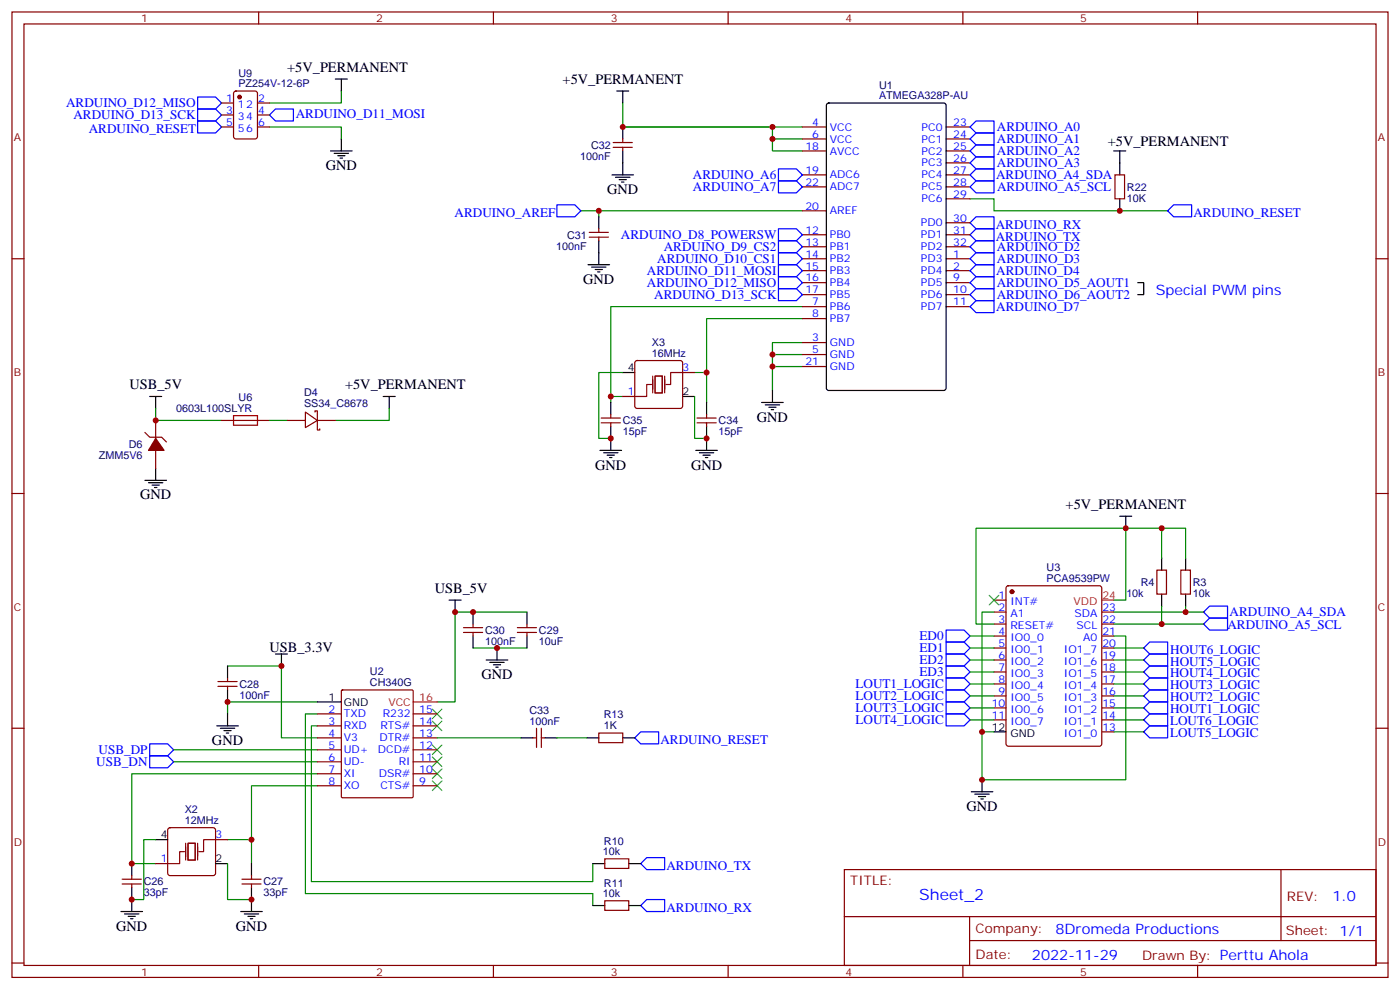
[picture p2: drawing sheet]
<svg xmlns="http://www.w3.org/2000/svg" width="412mm" height="292mm" viewBox="0 0 412 292" stroke-linecap="round" stroke-linejoin="round" font-family="sans-serif">
<g fill="none" stroke="#870000" stroke-width=".35">
<path d="M3.5 3.5h405.4v284.4h-405.4zM7.1 7.1h398.2v277.2h-398.2zM76.2 3.5v3.6M145.3 3.5v3.6M214.5 3.5v3.6M283.6 3.5v3.6M352.8 3.5v3.6M65.3 37.4h3.5M65.3 30.3h3.5M65.3 33.9h3.5M69 27l.5-.2h5.6l.7 .4v13l-.4 .7h-5.9l-.7-.4v-13zM75.8 37.4h3.6"/>
<path d="M75.8 30.3h3.6M75.8 33.9h3.6M236.4 37.4h7M278.7 37.4h7.1M180.6 42h5.7M180.6 43.4h5.7M183.4 40.9v1.1M183.4 43.4v1.1M236.4 40.9h7M236.4 44.5h7M236.4 51.5h7M236.4 55h7"/>
<path d="M278.7 40.9h7.1M278.7 44.5h7.1M278.7 51.5h7.1M278.7 55h7.1M278.7 48h7.1M278.7 58.6h7.1M328.4 51.5h2.9v7.1h-2.9zM3.5 76.2h3.6M173.6 68.4h5.6M173.6 69.9h5.6M176.4 67.4v1M176.4 69.9v1"/>
<path d="M236.4 76.2h7M236.4 62.1h7M236.4 69.1h7M236.4 72.7h7M236.4 79.7h7M278.7 76.2h7.1M278.7 69.1h7.1M278.7 72.7h7.1M278.7 79.7h7.1M278.7 65.6h7.1M405.3 76.2h3.6M236.4 83.3h7"/>
<path d="M236.4 86.8h7M236.4 90.3h7M236.4 93.8h7M278.7 83.3h7.1M278.7 86.8h7.1M278.7 90.3h7.1M183.4 116.8h3.6M187.2 106.4l.5-.2h12.7l.5 .2 .2 .5v12.7l-.3 .5-.4 .2h-12.7l-.5-.2-.2-.5v-12.7zM201.1 109.7h3.5M236.4 100.9h7M236.4 104.4h7M236.4 108h7"/>
<path d="M42.7 127.4l1.4 1.4h3.5l1.4 1.4M45.9 123.8v5.3M45.9 132.6v5.3M65.3 123.8h14.1M84.7 123.8h5.3M90 121.4l3.5 2.4-3.5 2.1zM92.8 121.4v-.4h.7v2.8M93.5 123.8v2.8h.7v-.3M93.5 123.8h5.3M177.1 124.5h5.6M177.1 123.1h5.6M179.9 122.1v1"/>
<path d="M179.9 124.5v1.1M205.3 124.5h5.7M205.3 123.1h5.7M208.1 122.1v1M208.1 124.5v1.1M3.5 145.3h3.6M405.3 145.3h3.6M292.8 176.7h3.5M296.6 172.7l.4-.2h26.8l.7 .4 .1 46.2-.5 .6-27.1 .1-.6-.5-.1-46.1zM340.8 167.9h2.8v7.1h-2.8zM347.8 167.9h2.9v7.1h-2.9zM67 199.7v1"/>
<path d="M136.5 184.9h5.7M136.5 186.3h5.7M139.3 183.8v1.1M139.3 186.3v1M152.4 184.9h5.6M152.4 186.3h5.6M155.2 183.8v1.1M155.2 186.3v1M292.8 180.3h3.5M292.8 183.8h3.5M292.8 187.3h3.5M292.8 190.9h3.5"/>
<path d="M292.8 194.4h3.5M292.8 197.9h3.5M324.6 180.3h3.5M324.6 183.8h3.5M324.6 187.3h3.5M324.6 190.9h3.5M324.6 194.4h3.5M324.6 197.9h3.5M3.5 214.5h3.6M64.2 200.7h5.6M64.2 202.1h5.6M67 202.1v1.1"/>
<path d="M93.5 217.3h7M93.5 210.3h7M93.5 213.8h7M100.6 203.4l.3-.2h20.5l.3 .2v31.2l-.2 .3h-20.6l-.3-.1zM121.7 217.3h7.1M121.7 210.3h7.1M121.7 213.8h7.1M157 217.3h1M158 214.5v5.6M159.5 214.5v5.6M159.5 217.3h1M176.4 215.9h7v2.8h-7z"/>
<path d="M292.8 201.4h3.5M292.8 205h3.5M292.8 208.5h3.5M292.8 212h3.5M324.6 201.4h3.5M324.6 205h3.5M324.6 208.5h3.5M324.6 212h3.5M324.6 215.5h3.5M405.3 214.5h3.6M93.5 220.8h7M93.5 224.4h7"/>
<path d="M93.5 227.9h7M93.5 231.4h7M121.7 220.8h7.1M121.7 224.4h7.1M121.7 227.9h7.1M121.7 231.4h7.1M36 258.9h5.6M38.8 257.9v1M45.9 254.4h3.5M49.6 244l.5-.2h12.7l.5 .2 .2 .5v12.7l-.2 .5-.5 .2h-12.7l-.5-.3-.2-.4v-12.7zM63.5 247.3h3.5M71.3 258.9h5.6"/>
<path d="M74.1 257.9v1M178.2 252.9h7v2.9h-7zM248.7 256.1h156.6v28.2h-156.6zM377.3 256.1v20.9M36 260.4h5.6M38.8 260.4v1M71.3 260.4h5.6M74.1 260.4v1M178.2 265.3h7v2.8h-7zM248.7 270h156.5M285.6 277h119.6M285.6 270v14.1"/>
<path d="M3.5 283.6h3.6M76.2 284.3v3.6M145.3 284.3v3.6M214.5 284.3v3.6M283.6 284.3v3.6M352.8 284.3v3.6M405.3 283.6h3.6"/>
</g>
<g fill="none" stroke="#00f" stroke-width=".35">
<path d="M58.2 32.1h5.3l1.8 1.8-1.8 1.7h-5.3zM58.2 28.6h5.3l1.8 1.7-1.8 1.8h-5.3zM58.2 35.6h5.3l1.8 1.8-1.8 1.8h-5.3zM79.4 33.9l1.7-1.8h5.3v3.5h-5.3zM287.5 35.6h5.3v3.6h-5.3l-1.7-1.8zM229.3 49.7h5.3l1.8 1.8-1.8 1.8h-5.3zM229.3 53.3h5.3l1.8 1.7-1.8 1.8h-5.3zM285.8 48l1.7-1.8h5.3v3.5h-5.3zM285.8 40.9l1.7-1.7h5.3v3.5h-5.3zM287.5 53.3h5.3v3.5h-5.3l-1.7-1.8zM287.5 49.7h5.3v3.6h-5.3l-1.7-1.8zM287.5 42.7h5.3v3.5h-5.3l-1.7-1.7z"/>
<path d="M164 60.3h5.3l1.8 1.8-1.8 1.8h-5.3zM229.3 67.4h5.3l1.8 1.7-1.8 1.8h-5.3zM229.3 70.9h5.3l1.8 1.8-1.8 1.7h-5.3zM229.3 74.4h5.3l1.8 1.8-1.8 1.8h-5.3zM229.3 78h5.3l1.8 1.7-1.8 1.8h-5.3zM285.8 79.7l1.7-1.7h5.3v3.5h-5.3zM285.8 72.7l1.7-1.8h5.3v3.5h-5.3zM287.5 67.4h5.3v3.5h-5.3l-1.7-1.8zM287.5 63.9h5.3v3.5h-5.3l-1.7-1.8zM287.5 74.4h5.3v3.6h-5.3l-1.7-1.8zM345.7 60.3h5.3v3.6h-5.3l-1.7-1.8zM229.3 85h5.3l1.8 1.8-1.8 1.7h-5.3z"/>
<path d="M229.3 81.5h5.3l1.8 1.8-1.8 1.7h-5.3zM285.8 90.3l1.7-1.8h5.3v3.6h-5.3zM285.8 86.8l1.7-1.8h5.3v3.5h-5.3zM287.5 81.5h5.3v3.5h-5.3l-1.7-1.7zM278.7 199.7h5.3l1.8 1.7-1.8 1.8h-5.3zM278.7 192.6h5.3l1.8 1.8-1.8 1.7h-5.3zM278.7 196.1h5.3l1.8 1.8-1.8 1.8h-5.3zM278.7 189.1h5.3l1.8 1.8-1.8 1.7h-5.3zM278.7 185.6h5.3l1.8 1.7-1.8 1.8h-5.3zM336.9 197.9l1.8-1.8h5.3v3.6h-5.3zM338.7 189.1h5.3v3.5h-5.3l-1.8-1.7zM338.7 192.6h5.3v3.5h-5.3l-1.8-1.7z"/>
<path d="M338.7 199.7h5.3v3.5h-5.3l-1.8-1.8zM354.5 180.3l1.8-1.8h5.3v3.5h-5.3zM356.3 182h5.3v3.6h-5.3l-1.8-1.8zM44.1 219.1h5.3l1.8 1.7-1.8 1.8h-5.3zM188.7 215.5h5.3v3.6h-5.3l-1.7-1.8zM278.7 210.3h5.3l1.8 1.7-1.8 1.8h-5.3zM278.7 206.7h5.3l1.8 1.8-1.8 1.8h-5.3zM278.7 203.2h5.3l1.8 1.8-1.8 1.7h-5.3zM336.9 212l1.8-1.7h5.3v3.5h-5.3zM336.9 208.5l1.8-1.8h5.3v3.6h-5.3zM338.7 213.8h5.3v3.5h-5.3l-1.8-1.8zM338.7 203.2h5.3v3.5h-5.3l-1.8-1.7z"/>
<path d="M44.1 222.6h5.3l1.8 1.8-1.8 1.7h-5.3zM190.5 252.6h5.3v3.5h-5.3l-1.8-1.7zM188.7 266.7l1.8-1.8h5.3v3.6h-5.3z"/>
</g>
<g fill="none" stroke="#008700" stroke-width=".35">
<path d="M79.4 37.4h21.1v3.5M100.5 26.8v3.5h-21.1M183.4 30.3v7.1h44.1v3.5h8.9M183.4 37.4h53M227.5 40.9v3.6h8.9M285.8 58.6h7v3.5h51.2M171.1 62.1h5.3M236.4 62.1h-60v1.8M236.4 93.8h-28.3v15.9M236.4 90.3h-56.5v26.5M183.4 116.8h-3.5v1.7M183.4 109.7h-7v19.4h3.5"/>
<path d="M204.6 109.7h3.5v8.8M204.6 116.8v12.3h3.5M227.5 108h8.9M227.5 104.4h8.9M236.4 100.9h-8.9v14.1M45.9 120.3v3.5h19.4M79.4 123.8h5.3M114.7 120.3v3.5h-15.9M331.6 155.6h17.6v8.8M342.2 155.6v8.8M328.1 176.7h3.5v-21.1h-44.1v28.2h5.3M342.2 178.5v5.3"/>
<path d="M349.2 178.5v1.8M67 196.1h15.9v21.2h10.6M139.3 190.9h15.9M155.2 180.3h-21.1v26.4h-5.3M285.8 190.9h7M285.8 197.9h7M285.8 194.4h7M285.8 187.3h7M292.8 180.3h-3.5v49.4h42.3v-42.4h-3.5M328.1 190.9h8.8M328.1 197.9h8.8M328.1 194.4h8.8"/>
<path d="M328.1 180.3h26.4M328.1 183.8h26.4M93.5 210.3h-3.5v52.9h84.6v3.5M93.5 213.8h-1.8v45.8h82.9v-5.2M93.5 206.7h-26.5v3.6M128.8 217.3h24.7M164 217.3h8.9M285.8 212h7M285.8 208.5h7M285.8 205h7M285.8 201.4h7M289.3 215.5h3.5"/>
<path d="M328.1 212h8.8M328.1 208.5h8.8M328.1 205h8.8M328.1 201.4h8.8M328.1 215.5h8.8M51.2 224.4h42.3M51.2 220.8h42.3M93.5 231.4h-19.4v15.9h-7.1M93.5 227.9h-54.7v26.5h7.1M45.9 247.3h-3.6v17.6h-3.5M67 254.4v10.5h7.1M74.1 247.3v7.1"/>
</g>
<g fill="none" stroke="#000" stroke-width=".35">
<path d="M98.8 23.3h3.5M100.5 23.3v3.5M181.7 26.8h3.5M183.4 26.8v3.5M183.4 37.4v3.5M243.7 30.5l.4-.2h33.9l.6 .5 .1 83.5-.5 .7h-34.1l-.6-.5-.1-83.5zM97.4 44.5h6.3M98.4 45.2h4.3M99.5 45.9h2.1M100.2 46.6h.7M100.5 40.9v3.6M180.3 51.5h6.3"/>
<path d="M181.3 52.2h4.3M182.4 52.9h2.1M183.1 53.6h.7M183.4 44.5v7M328.1 44.5h3.5M329.8 44.5v7M329.8 58.6v3.5M173.2 78h6.4M174.3 78.7h4.2M175.3 79.4h2.1M176.4 63.9v3.5M176.4 70.9v7.1"/>
<path d="M176 80.1h.7M335.1 83.3h1.8v3.5h-1.8M44.1 116.8h3.5M45.9 116.8v3.5M112.9 116.8h3.5M114.7 116.8v3.5M179.9 118.5v3.6M183.4 109.7h3.6M201.1 116.8h3.5M208.1 118.5v3.6M224.4 118.5h6.3M225.4 119.2h4.3"/>
<path d="M226.5 119.9h2.1M227.5 115v3.5M45.9 137.9v3.6M176.7 132.6h6.4M177.8 133.3h4.2M178.9 134.1h2.1M179.6 134.8h.7M179.9 125.6v7M205 132.6h6.3M206 133.3h4.3M207.1 134.1h2.1M207.8 134.8h.7"/>
<path d="M208.1 125.6v7M227.2 120.7h.7M42.7 141.5h6.3M43.7 142.2h4.3M44.8 142.9h2.1M45.5 143.6h.7M329.8 152h3.6M331.6 152v3.6M132.3 176.7h3.5M134.1 176.7v3.6M342.2 164.4v3.5M342.2 175v3.5"/>
<path d="M349.2 164.4v3.5M349.2 175v3.5M67 196.1v3.6M81.1 192.6h3.6M82.9 192.6v3.5M139.3 180.3v3.5M139.3 187.3v3.6M143.2 194.4h6.4M144.3 195.1h4.2M145.3 195.8h2.2M146 196.5h.8M146.4 190.9v3.5"/>
<path d="M155.2 180.3v3.5M155.2 187.3v3.6M63.9 213.8h6.3M64.9 214.5h4.2M66 215.2h2.1M66.7 215.9h.7M67 203.2v3.5M67 210.3v3.5M93.5 206.7h7M153.5 217.3h3.5M160.5 217.3h3.5M172.9 217.3h3.5"/>
<path d="M183.4 217.3h3.6M292.8 215.5h3.5M286.1 233.2h6.4M287.2 233.9h4.2M288.2 234.6h2.1M288.9 235.3h.7M289.3 229.7v3.5M38.8 254.4v3.5M45.9 247.3h3.5M63.5 254.4h3.5M74.1 254.4v3.5M174.6 254.4h3.6"/>
<path d="M185.2 254.4h3.5M35.6 268.5h6.4M36.7 269.2h4.2M37.7 269.9h2.2M38.5 270.6h.7M38.8 261.4v7.1M70.9 268.5h6.4M72 269.2h4.2M73 269.9h2.1M73.7 270.6h.7M74.1 261.4v7.1M174.6 266.7h3.6"/>
<path d="M185.2 266.7h3.5"/>
</g>
<path d="M191.9 113.2h-1.4v3.6h-3.5M192.3 110.8v4.9M193 110.8h2.1v4.9h-2.1zM195.8 110.8v4.9M201.1 109.7h-3.5v3.5h-1.5M54.3 250.8h-1.4v3.6h-3.5M54.7 248.4v4.9M55.4 248.4h2.1v4.9h-2.1zM58.2 248.4v4.9M63.5 247.3h-3.5v3.5h-1.4" fill="none" stroke="#870012" stroke-width=".35"/>
<g fill="none" stroke="#3c3" stroke-width=".35">
<path d="M291.4 175.3l2.8 2.9M294.2 175.3l-2.8 2.9M127.4 219.4l2.8 2.8M127.4 212.4l2.8 2.8M127.4 208.8l2.8 2.9M130.2 219.4l-2.8 2.8M130.2 212.4l-2.8 2.8M130.2 208.8l-2.8 2.9M127.4 230l2.8 2.8M127.4 226.5l2.8 2.8M127.4 223l2.8 2.8M130.2 230l-2.8 2.8"/>
<path d="M130.2 226.5l-2.8 2.8M130.2 223l-2.8 2.8"/>
</g>
<path d="M324.6 176.7h3.5M121.7 206.7h7.1" fill="none" stroke="#f00" stroke-width=".35"/>
<g fill="#870000" stroke="#870000" stroke-width=".35">
<path d="M45.9 129.1l2.4 3.5h-4.6z"/>
<circle cx="298.1" cy="174.3" r=".53"/>
<circle cx="70.6" cy="28.6" r=".53"/>
</g>
<path d="M68.8 122.4h7v2.8h-7z" fill="none" stroke="#a10000" stroke-width=".35"/>
<g fill="#c00">
<circle cx="208.1" cy="109.7" r=".88"/>
<circle cx="329.8" cy="62.1" r=".88"/>
<circle cx="183.4" cy="37.4" r=".88"/>
<circle cx="227.5" cy="107.9" r=".88"/>
<circle cx="227.5" cy="104.4" r=".88"/>
<circle cx="227.5" cy="37.4" r=".88"/>
<circle cx="227.5" cy="40.9" r=".88"/>
<circle cx="179.9" cy="116.8" r=".88"/>
<circle cx="176.4" cy="62.1" r=".88"/>
<circle cx="134.1" cy="180.3" r=".88"/>
<circle cx="38.8" cy="254.4" r=".88"/>
<circle cx="67" cy="206.7" r=".88"/>
<circle cx="139.3" cy="180.3" r=".88"/>
<circle cx="74.1" cy="247.3" r=".88"/>
<circle cx="82.9" cy="196.1" r=".88"/>
<circle cx="45.9" cy="123.8" r=".88"/>
<circle cx="289.3" cy="215.5" r=".88"/>
<circle cx="289.3" cy="229.7" r=".88"/>
<circle cx="331.6" cy="155.6" r=".88"/>
<circle cx="349.3" cy="180.3" r=".88"/>
<circle cx="342.2" cy="183.8" r=".88"/>
<circle cx="342.2" cy="155.6" r=".88"/>
<circle cx="208.1" cy="129.1" r=".88"/>
<circle cx="179.9" cy="129.1" r=".88"/>
<circle cx="146.4" cy="190.9" r=".88"/>
<circle cx="38.8" cy="264.9" r=".88"/>
<circle cx="74.1" cy="264.9" r=".88"/>
</g>
<text font-size="4.6" fill="#00f" x="270.8" y="265.1">Sheet_2</text>
<g font-size="4.2">
<text x="84.6" y="21.1">+5V_PERMANENT</text>
<text x="165.7" y="24.7">+5V_PERMANENT</text>
<text x="326.3" y="43">+5V_PERMANENT</text>
<text x="96" y="50.1">GND</text>
<text x="178.9" y="57.2">GND</text>
<text x="171.8" y="83.6">GND</text>
<text x="38.1" y="114.6">USB_5V</text>
<text x="101.6" y="114.6">+5V_PERMANENT</text>
<text x="223" y="124.2">GND</text>
<text x="175.3" y="138.3">GND</text>
<text x="203.6" y="138.3">GND</text>
<text x="41.3" y="147.1">GND</text>
<text x="313.9" y="149.9">+5V_PERMANENT</text>
<text x="128.1" y="174.6">USB_5V</text>
<text x="79.4" y="191.9">USB_3.3V</text>
<text x="141.8" y="200">GND</text>
<text x="62.4" y="219.4">GND</text>
<text x="284.7" y="238.8">GND</text>
<text x="34.2" y="274.1">GND</text>
<text x="69.5" y="274.1">GND</text>
</g>
<g font-size="4.2" fill="#00f">
<text x="340.4" y="86.8">Special PWM pins</text>
<text x="392.5" y="265.4">1.0</text>
<text x="310.9" y="274.9">8Dromeda Productions</text>
<text x="304" y="282.7">2022-11-29</text>
</g>
<g font-size="3.9" fill="#00f">
<text x="19.5" y="31.6">ARDUINO_D12_MISO</text>
<text x="21.6" y="35.1">ARDUINO_D13_SCK</text>
<text x="87.1" y="34.9">ARDUINO_D11_MOSI</text>
<text x="26.1" y="39.2">ARDUINO_RESET</text>
<text x="293.6" y="38.6">ARDUINO_A0</text>
<text x="293.6" y="45.6">ARDUINO_A2</text>
<text x="293.6" y="42.1">ARDUINO_A1</text>
<text x="204.1" y="52.8">ARDUINO_A6</text>
<text x="293.4" y="52.7">ARDUINO_A4_SDA</text>
<text x="293.6" y="49.2">ARDUINO_A3</text>
<text x="204.1" y="56.3">ARDUINO_A7</text>
<text x="293.7" y="56.2">ARDUINO_A5_SCL</text>
<text x="133.9" y="63.9">ARDUINO_AREF</text>
<text x="351.5" y="63.9">ARDUINO_RESET</text>
<text x="182.9" y="70.4">ARDUINO_D8_POWERSW</text>
<text x="293.3" y="70.9">ARDUINO_TX</text>
<text x="293.3" y="67.4">ARDUINO_RX</text>
<text x="193.6" y="77.5">ARDUINO_D10_CS1</text>
<text x="195.5" y="73.9">ARDUINO_D9_CS2</text>
<text x="293.6" y="77.4">ARDUINO_D3</text>
<text x="293.6" y="73.9">ARDUINO_D2</text>
<text x="190.6" y="81">ARDUINO_D11_MOSI</text>
<text x="293.5" y="80.9">ARDUINO_D4</text>
<text x="190.6" y="84.5">ARDUINO_D12_MISO</text>
<text x="192.7" y="88.1">ARDUINO_D13_SCK</text>
<text x="293.6" y="84.6">ARDUINO_D5_AOUT1</text>
<text x="293.6" y="88.1">ARDUINO_D6_AOUT2</text>
<text x="293.5" y="91.5">ARDUINO_D7</text>
<text x="361.5" y="185.1">ARDUINO_A5_SCL</text>
<text x="362.2" y="181.5">ARDUINO_A4_SDA</text>
<text x="270.9" y="188.5">ED0</text>
<text x="270.9" y="195.6">ED2</text>
<text x="270.9" y="192.1">ED1</text>
<text x="344.7" y="192.5">HOUT6_LOGIC</text>
<text x="344.7" y="196">HOUT5_LOGIC</text>
<text x="252" y="202.6">LOUT1_LOGIC</text>
<text x="270.9" y="199.1">ED3</text>
<text x="344.7" y="199.5">HOUT4_LOGIC</text>
<text x="344.7" y="203">HOUT3_LOGIC</text>
<text x="252" y="209.7">LOUT3_LOGIC</text>
<text x="252" y="206.2">LOUT2_LOGIC</text>
<text x="344.7" y="206.6">HOUT2_LOGIC</text>
<text x="252" y="213.2">LOUT4_LOGIC</text>
<text x="344.7" y="213.6">LOUT6_LOGIC</text>
<text x="344.7" y="210.1">HOUT1_LOGIC</text>
<text x="194.6" y="219.1">ARDUINO_RESET</text>
<text x="344.7" y="217.2">LOUT5_LOGIC</text>
<text x="28.4" y="225.5">USB_DN</text>
<text x="29" y="222">USB_DP</text>
<text x="196.3" y="256.1">ARDUINO_TX</text>
<text x="196.3" y="268.5">ARDUINO_RX</text>
</g>
<g font-size="3.9" fill="#800">
<text x="250.5" y="260.7">TITLE:</text>
<text x="379.1" y="265.4">REV:</text>
<text x="287.4" y="274.9">Company:</text>
<text x="378.7" y="275.5">Sheet: 1/1</text>
<text x="287.4" y="282.6">Date:</text>
<text x="336.4" y="282.7">Drawn By: Perttu Ahola</text>
</g>
<g font-size="3.2" fill="#800">
<text x="41.6" y="6.5">1</text>
<text x="110.8" y="6.5">2</text>
<text x="179.9" y="6.5">3</text>
<text x="249.1" y="6.5">4</text>
<text x="318.2" y="6.5">5</text>
<text x="4.1" y="41.6">A</text>
<text x="405.9" y="41.6">A</text>
<text x="4.1" y="110.8">B</text>
<text x="405.9" y="110.8">B</text>
<text x="4.1" y="179.9">C</text>
<text x="405.9" y="179.9">C</text>
<text x="4.1" y="249.1">D</text>
<text x="405.9" y="249.1">D</text>
<text x="41.6" y="287.3">1</text>
<text x="110.8" y="287.3">2</text>
<text x="179.9" y="287.3">3</text>
<text x="249.1" y="287.3">4</text>
<text x="318.2" y="287.3">5</text>
</g>
<g font-size="3.2" fill="#000080">
<text x="70.2" y="22.5">U9</text>
<text x="70.2" y="25.8">PZ254V-12-6P</text>
<text x="258.9" y="29.3">ATMEGA328P-AU</text>
<text x="258.9" y="26.1">U1</text>
<text x="170.9" y="47">100nF</text>
<text x="174.1" y="43.8">C32</text>
<text x="332" y="59.4">10K</text>
<text x="332" y="56.2">R22</text>
<text x="167" y="70.3">C31</text>
<text x="163.9" y="73.5">100nF</text>
<text x="192" y="101.9">X3</text>
<text x="192" y="105.1">16MHz</text>
<text x="70.3" y="118.2">U6</text>
<text x="89.6" y="119.9">SS34_C8678</text>
<text x="89.6" y="116.7">D4</text>
<text x="51.9" y="121.4">0603L100SLYR</text>
<text x="183.4" y="125">C35</text>
<text x="211.7" y="125">C34</text>
<text x="183.4" y="128.2">15pF</text>
<text x="211.7" y="128.2">15pF</text>
<text x="29.1" y="135.2">ZMM5V6</text>
<text x="37.9" y="132">D6</text>
<text x="308.3" y="171.4">PCA9539PW</text>
<text x="308.3" y="168.3">U3</text>
<text x="336" y="172.6">R4</text>
<text x="351.4" y="172.6">R3</text>
<text x="331.8" y="175.8">10k</text>
<text x="351.4" y="175.8">10k</text>
<text x="142.9" y="189.9">100nF</text>
<text x="142.9" y="186.7">C30</text>
<text x="158.7" y="189.9">10uF</text>
<text x="158.7" y="186.7">C29</text>
<text x="70.6" y="202.6">C28</text>
<text x="109" y="202.1">CH340G</text>
<text x="109" y="198.7">U2</text>
<text x="70.6" y="205.8">100nF</text>
<text x="155.9" y="210.2">C33</text>
<text x="156" y="213.4">100nF</text>
<text x="177.8" y="214.8">1K</text>
<text x="177.8" y="211.6">R13</text>
<text x="54.4" y="239.5">X2</text>
<text x="54.4" y="242.7">12MHz</text>
<text x="177.6" y="251.9">10k</text>
<text x="177.9" y="248.8">R10</text>
<text x="42.3" y="260.8">C26</text>
<text x="77.6" y="260.8">C27</text>
<text x="177.9" y="261.1">R11</text>
<text x="42.3" y="264">33pF</text>
<text x="77.6" y="264">33pF</text>
<text x="177.6" y="264.2">10k</text>
</g>
<g font-size="3.2" fill="#00f">
<text x="66.6" y="30">1</text>
<text x="76" y="30">2</text>
<text x="66.6" y="33.5">3</text>
<text x="70.1" y="31.8">12</text>
<text x="70.1" y="35.3">34</text>
<text x="76" y="33.5">4</text>
<text x="66.6" y="37">5</text>
<text x="70.1" y="38.8">56</text>
<text x="76" y="37">6</text>
<text x="239.3" y="37">4</text>
<text x="239.3" y="40.6">6</text>
<text x="244.5" y="38.5">VCC</text>
<text x="244.5" y="42">VCC</text>
<text x="271.5" y="38.5">PC0</text>
<text x="271.5" y="42">PC1</text>
<text x="280.8" y="37">23</text>
<text x="280.8" y="40.6">24</text>
<text x="237.3" y="44.1">18</text>
<text x="244.5" y="45.5">AVCC</text>
<text x="271.5" y="45.5">PC2</text>
<text x="280.8" y="44.1">25</text>
<text x="280.8" y="47.6">26</text>
<text x="237.3" y="51.2">19</text>
<text x="244.5" y="52.6">ADC6</text>
<text x="271.5" y="49">PC3</text>
<text x="271.5" y="52.6">PC4</text>
<text x="280.8" y="51.2">27</text>
<text x="237.3" y="54.7">22</text>
<text x="244.5" y="56.1">ADC7</text>
<text x="271.5" y="56.1">PC5</text>
<text x="271.5" y="59.6">PC6</text>
<text x="280.8" y="54.7">28</text>
<text x="280.8" y="58.2">29</text>
<text x="237.3" y="61.7">20</text>
<text x="244.5" y="63.1">AREF</text>
<text x="280.8" y="65.3">30</text>
<text x="237.3" y="68.8">12</text>
<text x="244.5" y="70.2">PB0</text>
<text x="271.3" y="66.7">PD0</text>
<text x="271.3" y="70.2">PD1</text>
<text x="280.8" y="68.8">31</text>
<text x="237.3" y="72.3">13</text>
<text x="237.3" y="75.8">14</text>
<text x="244.5" y="73.7">PB1</text>
<text x="244.5" y="77.3">PB2</text>
<text x="271.3" y="73.7">PD2</text>
<text x="271.3" y="77.3">PD3</text>
<text x="280.8" y="72.3">32</text>
<text x="280.8" y="75.8">1</text>
<text x="237.3" y="79.4">15</text>
<text x="237.3" y="82.9">16</text>
<text x="244.5" y="80.8">PB3</text>
<text x="271.3" y="80.8">PD4</text>
<text x="280.8" y="79.4">2</text>
<text x="280.8" y="82.9">9</text>
<text x="237.3" y="86.4">17</text>
<text x="239.3" y="90">7</text>
<text x="244.5" y="84.3">PB4</text>
<text x="244.5" y="87.8">PB5</text>
<text x="271.3" y="84.3">PD5</text>
<text x="271.3" y="87.8">PD6</text>
<text x="280.8" y="86.4">10</text>
<text x="280.8" y="90">11</text>
<text x="239.3" y="93.5">8</text>
<text x="244.5" y="91.4">PB6</text>
<text x="244.5" y="94.9">PB7</text>
<text x="271.3" y="91.4">PD7</text>
<text x="239.3" y="100.5">3</text>
<text x="244.5" y="102">GND</text>
<text x="237.3" y="107.6">21</text>
<text x="239.3" y="104.1">5</text>
<text x="244.5" y="105.5">GND</text>
<text x="201.1" y="109.4">3</text>
<text x="244.5" y="109">GND</text>
<text x="185" y="116.4">1</text>
<text x="294.1" y="176.4">1</text>
<text x="294.1" y="179.9">2</text>
<text x="297.6" y="178.2">INT#</text>
<text x="324.7" y="179.9">23</text>
<text x="294.1" y="183.4">3</text>
<text x="297.6" y="181.7">A1</text>
<text x="297.6" y="185.2">RESET#</text>
<text x="316.5" y="181.7">SDA</text>
<text x="317.1" y="185.2">SCL</text>
<text x="324.7" y="183.4">22</text>
<text x="294.1" y="187">4</text>
<text x="294.1" y="190.5">5</text>
<text x="297.6" y="188.7">IO0_0</text>
<text x="319.1" y="188.7">A0</text>
<text x="324.7" y="190.5">20</text>
<text x="324.7" y="187">21</text>
<text x="294.1" y="194">6</text>
<text x="294.1" y="197.6">7</text>
<text x="297.6" y="192.3">IO0_1</text>
<text x="297.6" y="195.8">IO0_2</text>
<text x="313.4" y="195.8">IO1_6</text>
<text x="313.4" y="192.3">IO1_7</text>
<text x="324.7" y="197.6">18</text>
<text x="324.7" y="194">19</text>
<text x="294.1" y="201.1">8</text>
<text x="297.6" y="199.3">IO0_3</text>
<text x="297.6" y="202.8">IO0_4</text>
<text x="313.4" y="202.8">IO1_4</text>
<text x="313.4" y="199.3">IO1_5</text>
<text x="324.7" y="201.1">17</text>
<text x="96.8" y="209.9">2</text>
<text x="123.5" y="209.9">15</text>
<text x="292.1" y="208.1">10</text>
<text x="294.1" y="204.6">9</text>
<text x="297.6" y="206.4">IO0_5</text>
<text x="297.6" y="209.9">IO0_6</text>
<text x="313.4" y="209.9">IO1_2</text>
<text x="313.4" y="206.4">IO1_3</text>
<text x="324.7" y="208.1">15</text>
<text x="324.7" y="204.6">16</text>
<text x="96.8" y="213.4">3</text>
<text x="101.2" y="211.3">TXD</text>
<text x="101.2" y="214.8">RXD</text>
<text x="112.1" y="214.8">RTS#</text>
<text x="112.7" y="211.3">R232</text>
<text x="123.5" y="213.4">14</text>
<text x="292.1" y="211.7">11</text>
<text x="297.6" y="213.4">IO0_7</text>
<text x="313.4" y="213.4">IO1_1</text>
<text x="324.7" y="215.2">13</text>
<text x="324.7" y="211.7">14</text>
<text x="96.8" y="217">4</text>
<text x="96.8" y="220.5">5</text>
<text x="101.2" y="218.4">V3</text>
<text x="101.2" y="221.9">UD+</text>
<text x="111.3" y="221.9">DCD#</text>
<text x="111.8" y="218.4">DTR#</text>
<text x="123.5" y="220.5">12</text>
<text x="123.5" y="217">13</text>
<text x="313.4" y="217">IO1_0</text>
<text x="96.8" y="224">6</text>
<text x="96.8" y="227.5">7</text>
<text x="101.2" y="225.4">UD-</text>
<text x="117.5" y="225.4">RI</text>
<text x="123.5" y="227.5">10</text>
<text x="123.5" y="224">11</text>
<text x="96.8" y="231.1">8</text>
<text x="101.2" y="229">XI</text>
<text x="101.2" y="232.5">XO</text>
<text x="111.6" y="229">DSR#</text>
<text x="112.1" y="232.5">CTS#</text>
<text x="123.5" y="231.1">9</text>
<text x="63.5" y="246.9">3</text>
<text x="47.4" y="254">1</text>
</g>
<g font-size="3.2">
<text x="185" y="109.4">4</text>
<text x="201.1" y="116.4">2</text>
<text x="96.8" y="206.4">1</text>
<text x="101.2" y="207.8">GND</text>
<text x="292.1" y="215.2">12</text>
<text x="297.6" y="217">GND</text>
<text x="47.4" y="246.9">4</text>
<text x="63.5" y="254">2</text>
</g>
<g font-size="3.2" fill="#f00">
<text x="316.2" y="178.2">VDD</text>
<text x="324.7" y="176.4">24</text>
<text x="114.4" y="207.8">VCC</text>
<text x="123.5" y="206.4">16</text>
</g>
</svg>
